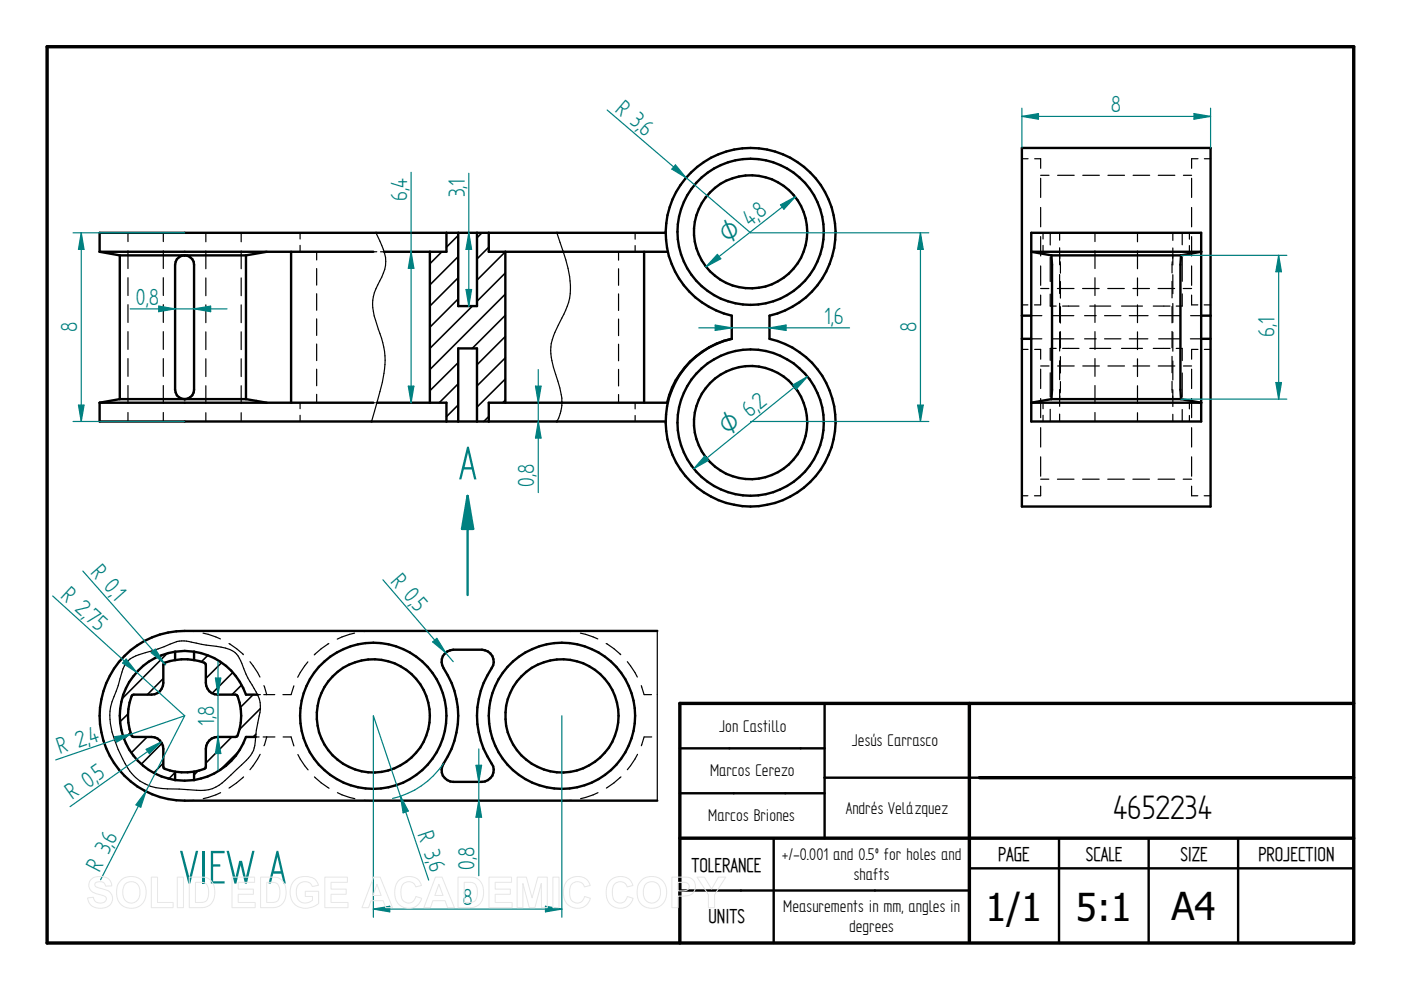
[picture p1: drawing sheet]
<svg xmlns="http://www.w3.org/2000/svg" width="297mm" height="210mm" viewBox="0 0 297 210" stroke-linecap="round" stroke-linejoin="round" font-family="sans-serif">
<path d="M10 9.9h277v190h-277zM205.5 149.1v50.5M287 149.1h-142.9v50.8M144.1 177.7h142.9M207.6 164.9h79.4" fill="none" stroke="#000" stroke-width=".72"/>
<g fill="none" stroke="#000" stroke-width=".51">
<path d="M146.5 36.6a18 18 0 0 1 28.4 4.1 18 18 0 0 1-11.8 26.2v4.9a18 18 0 0 1 10.9 27.7 18 18 0 0 1-29.7 0 18 18 0 0 1 10.8-27.7v-4.9a18 18 0 0 1-8.6-30.3zM216.7 31.4h40v76h-40zM21.1 53.4h58.1M21.1 53.4l4.3 .7M25.4 54.1v30.5M25.4 54.1h26.8M37.5 54.9a2.02 2.02 0 0 1 2.3-.7 2.02 2.02 0 0 1 1.3 1.9v26.5a2.01 2.01 0 0 1-2 2 2.01 2.01 0 0 1-2-2v-26.5zM52.2 54.1v30.5M56.6 53.4l-4.4 .7M61.7 53.4v32M91.1 53.4v32M94.7 49.4v4h-13.3"/>
<path d="M97.2 49.4v15.5h3.9v-15.5M103.6 49.4v4h38M107.1 53.4v32M136.6 53.4v32M141.1 49.4h-120v4M218.6 49.4h36.1v40h-36.1zM222.9 54.1l.2 2v26.5l-.2 2M222.9 54.1l-4.3-.7h36.1l-4.3 .7M222.9 54.1h27.5M250.4 54.1l-.1 2v26.5l.1 2M155.1 71.8a18.1 18.1 0 0 0-13.7 13.6h-37.8v4M216.7 71.8h1.9"/>
<path d="M216.7 66.9h1.9M254.7 71.8h2M254.7 66.9h2M21.1 85.4v4h120M21.1 85.4h58.1M25.4 84.6h26.8M25.4 84.6l-4.3 .8M52.2 84.6l4.4 .8M79.9 85.4h14.8v4M97.2 89.4v-15.5h3.9v15.5M222.9 84.6l-4.3 .8h36.1l-4.3-.8M222.9 84.6h27.5"/>
<path d="M144.1 158.7h30.7M174.8 149.1v28.6M144.1 168.2h30.7M164 177.7v22.2M207.6 164.9h-32.8M224.5 177.7v22.2M243.5 177.7v22.2M262.5 177.7v22.2M144.1 188.8h61.4M205.5 184.1h81.5"/>
<circle cx="159.1" cy="49.1" r="12"/>
<circle cx="159.2" cy="49.1" r="15.5"/>
<circle cx="159.1" cy="89.6" r="12"/>
<circle cx="159.2" cy="89.6" r="15.5"/>
</g>
<g fill="none" stroke="#000" stroke-width=".34">
<path d="M93.7 53.4l-2.6 2.5M97.2 49.9l-2.5 2.5M97.2 54.4l-6.1 6M97.2 58.9l-6.1 6M102.2 49.4l-1.1 1M103.6 52.4l-2.5 2.5M107.1 53.4l-6 6M107.1 57.9l-6 6M97.2 63.4l-6.1 6M97.2 76.9l-6.1 5.9M100.2 64.9l-9.1 9M107.1 75.9l-6 5.9"/>
<path d="M107.1 62.4l-16 16M107.1 66.8l-7 7.1M107.1 71.3l-6 6M97.2 85.9l-2.5 2.4M97.2 81.4l-4.1 4M103.6 88.3l-1 1.1M107.1 84.8l-.5 .6M107.1 80.3l-6 6"/>
</g>
<g fill="none" stroke="#000" stroke-width=".25">
<path d="M216.7 33.7h1.3M219.4 33.7h1.2v2M220.6 37.8v4.1M220.6 37.2h1.8M224.2 37.2h3.6M229.6 37.2h3.5M234.9 37.2h3.5M240.2 37.2h3.6M245.6 37.2h3.5M250.9 37.2h1.7M252.6 37.8v4.1M254 33.7h-1.4v2"/>
<path d="M255.4 33.7h1.3M27.1 49.4v1.8M27.1 53.2v3.7M27.1 58.9v3.8M34.6 49.4v1.8M34.6 53.2v3.7M34.6 58.9v3.8M39.1 54.1h.1M39.3 54.1h.1M43.6 49.4v1.9M43.6 53.2v3.8M43.6 58.9v3.8"/>
<path d="M51.1 49.4v1.9M51.1 53.2v3.8M51.1 58.9v3.8M63.6 49.4v1.3M63.6 52v1.4M67.1 53.4v1.7M67.1 56.9v3.6M79.2 53.4h.7M79.7 49.4l.4 .8a9.7 9.7 0 0 1 1.5 6.9l-1.1 2.5a9 9 0 0 0-.9 8.3l.6 1.9a16.8 16.8 0 0 1 .9 11.3l-2.3 8.3M80.7 53.4h.7M118.1 49.4l.6 2a27.7 27.7 0 0 1 2.2 10 12 12 0 0 1-1.8 6l-.7 1.6a10.2 10.2 0 0 0-1.1 8.9l1 2.9a9.8 9.8 0 0 1 .1 7.8l-.3 .8M131.1 53.4v1.8"/>
<path d="M131.1 57v3.5M134.7 49.4v1.3M134.7 52.1v1.3M220.6 44v4.1M220.6 50.2v4.1M220.6 56.4v4.1M221.1 49.4v1.3M221.1 52v1.4M222.7 49.4v2.5M222.7 54.6v5.1M224.7 49.4v1.5M224.7 52.5v3.6"/>
<path d="M224.7 58.2v4M224.7 54.1v.7M224.8 55.5v2.4M224.8 59.7v3.5M232.2 49.4v1.8M232.2 53.2v3.7M232.2 58.9v3.8M241.2 49.4v1.9M241.2 53.2v3.8M241.2 58.9v3.8M248.5 59.6v3.6M248.5 55.5v2.4"/>
<path d="M248.7 49.4v1.6M248.7 52.6v3.6M248.7 58.3v4M248.7 54.1l-.1 .7M250.7 49.4v2.5M250.7 54.5v5.1M252.2 49.4v1.3M252.2 52.1v1.3M252.6 44v4.1M252.6 50.2v4.1M252.6 56.4v4.1M27.1 64.6v3.8"/>
<path d="M27.1 70.3v3.8M27.1 76v3.8M34.6 64.6v3.8M34.6 70.3v3.8M34.6 76v3.8M43.6 64.6v3.8M43.6 70.4v3.7M43.6 76.1v3.7M51.1 64.6v3.8M51.1 70.4v3.7M51.1 76.1v3.7M67.1 62.3v3.5"/>
<path d="M67.1 67.6v3.5M67.1 72.9v3.6M67.1 78.3v3.5M131.1 62.3v3.5M131.1 67.6v3.6M131.1 73v3.5M131.1 78.3v3.5M216.7 74.1h1.3M216.7 64.6h1.2M218.6 71.8h2.3M218.6 66.9h2.3M219.4 74.1h1.2v2.1"/>
<path d="M220.6 62.6v2h-1.3M220.6 61.2h1.8M220.6 77.6h1.8M220.6 78.3v4.1M222.7 79v5.2M222.7 62.4v2.5h1.2M223.2 71.8h4.5M223.2 66.9h4.5M223.9 73.9h-1.2v2.5M224.2 61.2h3.5M224.2 77.6h3.6M224.7 64.3v4"/>
<path d="M224.7 70.4v4M224.7 76.5v4M224.8 65v3.5M224.8 70.3v3.5M224.8 75.6v3.5M225.3 73.9h3.5M225.3 64.9h3.5M229.5 61.2h3.5M229.6 77.6h3.5M230 71.8h2.4M230 66.9h2.4M231.1 73.9h4.4"/>
<path d="M231.1 64.9h4.4M232.2 64.6v3.8M232.2 70.3v3.8M232.2 76v3.8M234.2 71.8h3.5M234.2 66.9h3.5M234.9 61.2h3.5M234.9 77.6h3.5M237.8 73.9h4.4M237.8 64.9h4.4M239.4 71.8h4M239.4 66.9h4"/>
<path d="M240.2 61.2h3.5M240.2 77.6h3.6M241.2 64.6v3.8M241.2 70.4v3.7M241.2 76.1v3.7M244.5 73.9h3.6M244.5 64.9h3.6M245.5 61.2h3.5M245.6 77.6h3.5M245.7 71.8h4.4M245.7 66.9h4.4M248.5 65v3.5"/>
<path d="M248.5 70.3v3.4M248.5 75.6v3.4M248.7 64.3v4.1M248.7 70.4v4.1M248.7 76.5v4.1M249.4 73.9h1.3v2.6M250.7 62.3v2.6h-1.3M250.7 79.1v5.1M250.9 61.2h1.7M250.9 77.6h1.7M252.4 71.8h2.3M252.4 66.9h2.3"/>
<path d="M252.6 62.6v2h1.4M252.6 78.3v4.1M254 74.1h-1.4v2.1M255.3 64.6h1.4M255.4 74.1h1.3M27.1 81.7v3.8M27.1 87.5v1.9M34.6 81.7v3.8M34.6 87.5v1.9M38.9 84.6h.1M39.2 84.6h.1M43.6 81.8v3.8"/>
<path d="M43.6 87.5v1.9M51.1 81.8v3.8M51.1 87.5v1.9M63.6 85.4v1.3M63.6 88.1v1.3M67.1 83.6v1.8M79.2 85.4h.2M79.7 85.4h.2M131.1 83.7v1.7M134.7 85.4v1.3M134.7 88.1v1.3M220.6 84.5v4.1"/>
<path d="M220.6 90.7v4.1M220.6 96.9v4.1M221.1 85.4v1.3M221.1 88.1v1.3M222.7 86.8v2.6M224.7 82.6v3.5M224.7 87.8v1.6M224.7 83.9v.7M224.8 80.9v2.4M232.2 81.7v3.8M232.2 87.5v1.9M241.2 81.8v3.8"/>
<path d="M241.2 87.5v1.9M248.5 80.9v2.4M248.6 83.9l.1 .7M248.7 82.6v3.6M248.7 87.8v1.6M250.7 86.8v2.6M252.2 85.4v1.3M252.2 88.1v1.3M252.6 84.5v4.1M252.6 90.7v4.1M252.6 96.9v4.1M216.7 105.1h1.2"/>
<path d="M220.6 101.6h1.8M220.6 103.1v2h-1.3M224.2 101.6h3.5M229.5 101.6h3.5M234.9 101.6h3.5M240.2 101.6h3.5M245.5 101.6h3.5M250.9 101.6h1.7M252.6 103.1v2h1.4M255.3 105.1h1.4"/>
</g>
<path d="M152.1 53.9l.7 1-3.1 1.7zM168.6 41.7l-18.9 14.9" fill="none" stroke="#008080" stroke-width=".25"/>
<path d="M152.1 53.9l.7 1-3.1 1.7z" fill="#008080"/>
<path d="M165.5 43.4l3.1-1.7-2.4 2.7z" fill="none" stroke="#008080" stroke-width=".25"/>
<path d="M165.5 43.4l3.1-1.7-2.4 2.7z" fill="#008080"/>
<path d="M171.2 79.8l-24.1 19.6M149.4 96.7l.8 .9-3.1 1.8z" fill="none" stroke="#008080" stroke-width=".25"/>
<path d="M149.4 96.7l.8 .9-3.1 1.8z" fill="#008080"/>
<path d="M168.1 81.6l3.1-1.8-2.4 2.7z" fill="none" stroke="#008080" stroke-width=".25"/>
<path d="M168.1 81.6l3.1-1.8-2.4 2.7z" fill="#008080"/>
<path d="M128.7 23.3l30.4 26.1M143.2 35l2.3 2.7-3.1-1.8z" fill="none" stroke="#008080" stroke-width=".25"/>
<path d="M143.2 35l2.3 2.7-3.1-1.8z" fill="#008080"/>
<path d="M15.5 49.4h23.7M15.5 89.4h23.7M16.6 85.9h1.2l-.6 3.5z" fill="none" stroke="#008080" stroke-width=".25"/>
<path d="M16.6 85.9h1.2l-.6 3.5z" fill="#008080"/>
<path d="M17.2 49.4l.6 3.5h-1.2z" fill="none" stroke="#008080" stroke-width=".25"/>
<path d="M17.2 49.4l.6 3.5h-1.2z" fill="#008080"/>
<path d="M17.2 49.4v40M41.1 65.5l3.6-.6v1.2z" fill="none" stroke="#008080" stroke-width=".25"/>
<path d="M41.1 65.5l3.6-.6v1.2z" fill="#008080"/>
<path d="M33.7 64.9l3.4 .6-3.4 .6z" fill="none" stroke="#008080" stroke-width=".25"/>
<path d="M33.7 64.9l3.4 .6-3.4 .6z" fill="#008080"/>
<path d="M27.6 65.5h20.5M151.6 68.9l3.5 .6-3.5 .6z" fill="none" stroke="#008080" stroke-width=".25"/>
<path d="M151.6 68.9l3.5 .6-3.5 .6z" fill="#008080"/>
<path d="M163.1 69.5l3.6-.6v1.2z" fill="none" stroke="#008080" stroke-width=".25"/>
<path d="M163.1 69.5l3.6-.6v1.2z" fill="#008080"/>
<path d="M216.7 22.9v8.5M253.2 24.1l3.5 .6-3.5 .6zM256.7 22.9v8.5M148.2 69.5h31.9" fill="none" stroke="#008080" stroke-width=".25"/>
<path d="M253.2 24.1l3.5 .6-3.5 .6z" fill="#008080"/>
<path d="M216.7 24.7l3.5-.6v1.2z" fill="none" stroke="#008080" stroke-width=".25"/>
<path d="M216.7 24.7l3.5-.6v1.2z" fill="#008080"/>
<path d="M216.7 24.7h40" fill="none" stroke="#008080" stroke-width=".25"/>
<path d="M99.1 105.2v21" fill="none" stroke="#008080" stroke-width=".51"/>
<path d="M99.1 105.2l1.2 6.9h-2.3z" fill="#008080"/>
<path d="M99.1 105.2l1.2 6.9h-2.3z" fill="none" stroke="#008080" stroke-width=".51"/>
<g fill="none" stroke="#000" stroke-width=".34">
<path d="M35.5 138.5l-9.6 9.6M44.1 138.9l-1.4 1.4M27.2 151.3l-1.8 1.7M27.7 155.3l-1.4 1.4M31.2 156.3l-3.3 3.3M34.3 157.6l-4.3 4.4M34.6 143.8l-3.4 3.5M47 140.5l-3.4 3.3M49.1 156.3l-5.5 5.5M49.4 142.6l-4.4 4.4M50.6 159.3l-4 4M51.2 145.2l-2 2.1"/>
<path d="M53.7 147.3l-2.7 2.6M54.3 155.7l-.7 .6M55.2 150.2l-4.4 4.4M34.6 161.8l-2 2.1M37.1 163.8l-1.3 1.3M42 163.4l-.9 .9"/>
</g>
<g fill="none" stroke="#000" stroke-width=".51">
<path d="M37.1 140l-1.1 .2-1.3 .5-.1 4.1a2.46 2.46 0 0 1-2.5 2.5l-4 .1a10.9 10.9 0 0 0 0 8.8l4 .1a2.53 2.53 0 0 1 2.5 2.5l.1 4.1 2.4 .7M37.1 138.2v1.8M37.1 138.2a13.8 13.8 0 0 0-11.7 13.6 13.8 13.8 0 0 0 11.7 13.6M37.1 140l1.4-.2 2.6 .2M41.1 138.2l-1.9-.2-2.1 .2M41.1 138.2a13.7 13.7 0 0 1 11.1 9.1h2.4M41.1 140l1.1 .2 1.4 .5v4.1a2.46 2.46 0 0 0 2.5 2.5l4.1 .1a10.9 10.9 0 0 1 0 8.8l-4.1 .1a2.53 2.53 0 0 0-2.5 2.5v4.1l-2.5 .7M41.1 138.2v1.8M94.3 138.6l.5-.5 1.3-.3h6.1a2.51 2.51 0 0 1 2 3.9 18.2 18.2 0 0 0 .4 20.8 2.5 2.5 0 0 1-2.4 3.3h-6.1a2.47 2.47 0 0 1-2-3.9 18 18 0 0 0 0-20.2 2.53 2.53 0 0 1 .2-3.1zM139.4 133.8h-100.2a18 18 0 0 0-18.1 18 18 18 0 0 0 18.1 18h100.2M54.2 156.3h-2a13.9 13.9 0 0 1-11.1 9.1M37.1 163.6v1.8"/>
<path d="M37.1 165.4l2.1 .1 1.9-.1M41.1 163.6v1.8M41.1 163.6l-2.6 .1-1.4-.1"/>
<circle cx="79.1" cy="151.8" r="12"/>
<circle cx="79.2" cy="151.8" r="15.5"/>
<circle cx="119.1" cy="151.8" r="12"/>
<circle cx="119.2" cy="151.8" r="15.5"/>
</g>
<g fill="none" stroke="#000" stroke-width=".25">
<path d="M39.2 133.8l1.9 .1M43 134.2l1.2 .3 2.5 1M48.6 136.4l1.6 1.1 1.4 1.3M69.7 136.4l-1.6 1.1-1.5 1.4M75.2 134.2l-2.7 .8-1 .5M79.2 133.8l-2 .1M119.1 133.8l2 .1M123.1 134.2l1.1 .3 2.5 1M128.5 136.4l1.7 1.1 1.4 1.3M139.4 133.8v36M27.1 140.1l1.7-1a64.1 64.1 0 0 0 8.7-3.1 10.5 10.5 0 0 1 5.2 .6l4.2 .6a4.7 4.7 0 0 1 4.4 3.4 38.4 38.4 0 0 0 3.4 6.9 6.3 6.3 0 0 1 .2 4.3l-.5 3-.3 2.3a6.5 6.5 0 0 1-2.9 5.1l-2.3 2.1a8.7 8.7 0 0 1-5.5 3.3l-5.4-.3a15.6 15.6 0 0 1-7.2-1.1 10.1 10.1 0 0 1-4.8-5.3 18.8 18.8 0 0 1-2.7-10.1 13.3 13.3 0 0 1 1.3-4.2l.8-2.7a7.9 7.9 0 0 1 1.7-3.8zM52.2 156.3h.6"/>
<path d="M52.2 147.3h.8M53 140.3l2.1 3.3M53.5 156.3h1.4M53.8 147.3h1.4M55.2 159.9l-2.2 3.3M55.8 156.3h2.5M55.9 147.3h2.3M56 145.4l.6 1.9M56.6 156.3l-.6 1.8M60 156.3h1.7l.6 1.9M62.3 145.4l-.6 1.9h-1.7M63.2 160l.5 1 1.6 2.2"/>
<path d="M65.3 140.3l-2.2 3.3M133 140.3l2.1 3.3M135.2 159.9l-2.2 3.3M136 145.4l.6 1.9h1.5M138.2 156.3h-1.6l-.6 1.8M41.1 169.7l-1.9 .1M46.8 168.1l-1 .4-2.7 .8M51.6 164.7l-3 2.4M66.7 164.7l1.4 1.3 1.7 1.1M71.5 168.1l1 .4 2.7 .8M77.2 169.7l2 .1M121.1 169.7l-2 .1"/>
<path d="M126.8 168.1l-1 .4-2.7 .8M131.7 164.7l-3.1 2.4"/>
</g>
<path d="M11.2 126.4l28 25.4M26.8 139.7l2.2 2.8-3-1.9z" fill="none" stroke="#008080" stroke-width=".25"/>
<path d="M26.8 139.7l2.2 2.8-3-1.9z" fill="#008080"/>
<path d="M81.2 122.9l14.9 17.4M91.7 136.1l.9-.8 1.9 3.1z" fill="none" stroke="#008080" stroke-width=".25"/>
<path d="M91.7 136.1l.9-.8 1.9 3.1z" fill="#008080"/>
<path d="M46.2 156.3l.6 3.5h-1.1z" fill="none" stroke="#008080" stroke-width=".25"/>
<path d="M46.2 156.3l.6 3.5h-1.1z" fill="#008080"/>
<path d="M45.7 143.8h1.1l-.6 3.5z" fill="none" stroke="#008080" stroke-width=".25"/>
<path d="M45.7 143.8h1.1l-.6 3.5z" fill="#008080"/>
<path d="M17.6 121.1l17.5 19.9M32 138.4l.9-.8 1.9 3zM46.2 140.3v23" fill="none" stroke="#008080" stroke-width=".25"/>
<path d="M32 138.4l.9-.8 1.9 3z" fill="#008080"/>
<path d="M24.3 156.2l3.5-.5-3.1 1.7zM39.2 151.8l-27.4 9.3" fill="none" stroke="#008080" stroke-width=".25"/>
<path d="M24.3 156.2l3.5-.5-3.1 1.7z" fill="#008080"/>
<path d="M31 158.9l3.2-1.6-2.5 2.5zM34.2 157.3l-19.3 13.7" fill="none" stroke="#008080" stroke-width=".25"/>
<path d="M31 158.9l3.2-1.6-2.5 2.5z" fill="#008080"/>
<path d="M79.2 151.8l11.7 34.8M84.9 168.8l1.7 3.2-1.1 .3zM94.1 161.9a18 18 0 0 1-10.9 7.4" fill="none" stroke="#008080" stroke-width=".25"/>
<path d="M84.9 168.8l1.7 3.2-1.1 .3z" fill="#008080"/>
<path d="M114.1 89.4l.6 3.5h-1.2z" fill="none" stroke="#008080" stroke-width=".25"/>
<path d="M114.1 89.4l.6 3.5h-1.2z" fill="#008080"/>
<path d="M113.5 81.9h1.2l-.6 3.5z" fill="none" stroke="#008080" stroke-width=".25"/>
<path d="M113.5 81.9h1.2l-.6 3.5z" fill="#008080"/>
<path d="M114.1 78.4v26M86.6 81.9h1.2l-.6 3.5z" fill="none" stroke="#008080" stroke-width=".25"/>
<path d="M86.6 81.9h1.2l-.6 3.5z" fill="#008080"/>
<path d="M87.2 53.4l.6 3.5h-1.2z" fill="none" stroke="#008080" stroke-width=".25"/>
<path d="M87.2 53.4l.6 3.5h-1.2z" fill="#008080"/>
<path d="M87.2 36.5v48.9M98.8 61.4h1.2l-.6 3.5z" fill="none" stroke="#008080" stroke-width=".25"/>
<path d="M98.8 61.4h1.2l-.6 3.5z" fill="#008080"/>
<path d="M99.4 49.4l.6 3.5h-1.2z" fill="none" stroke="#008080" stroke-width=".25"/>
<path d="M99.4 49.4l.6 3.5h-1.2z" fill="#008080"/>
<path d="M99.4 36.7v28.2M250.4 54.1h22.4M250.4 84.6h22.4M270.5 81.1h1.2l-.6 3.5z" fill="none" stroke="#008080" stroke-width=".25"/>
<path d="M270.5 81.1h1.2l-.6 3.5z" fill="#008080"/>
<path d="M271.1 54.1l.6 3.5h-1.2z" fill="none" stroke="#008080" stroke-width=".25"/>
<path d="M271.1 54.1l.6 3.5h-1.2z" fill="#008080"/>
<path d="M159.1 49.4h37.8M195.2 49.4l.5 3.5h-1.1zM271.1 54.1v30.5M159.1 89.4h37.8" fill="none" stroke="#008080" stroke-width=".25"/>
<path d="M195.2 49.4l.5 3.5h-1.1z" fill="#008080"/>
<path d="M194.6 85.9h1.1l-.5 3.5z" fill="none" stroke="#008080" stroke-width=".25"/>
<path d="M194.6 85.9h1.1l-.5 3.5z" fill="#008080"/>
<path d="M195.2 49.4v40M79.2 151.8v42.7M119.1 151.8v42.7M79.2 192.7l3.4-.5v1.1z" fill="none" stroke="#008080" stroke-width=".25"/>
<path d="M79.2 192.7l3.4-.5v1.1z" fill="#008080"/>
<path d="M115.7 192.2l3.4 .5-3.4 .6z" fill="none" stroke="#008080" stroke-width=".25"/>
<path d="M115.7 192.2l3.4 .5-3.4 .6z" fill="#008080"/>
<path d="M101.5 169.8l.6 3.5h-1.2zM79.2 192.7h39.9" fill="none" stroke="#008080" stroke-width=".25"/>
<path d="M101.5 169.8l.6 3.5h-1.2z" fill="#008080"/>
<path d="M100.9 162.3h1.2l-.6 3.5z" fill="none" stroke="#008080" stroke-width=".25"/>
<path d="M100.9 162.3h1.2l-.6 3.5z" fill="#008080"/>
<path d="M39.2 151.8l-17.9 34.7M101.5 158.8v26.9M30.9 167.8l-1.1 3.4-1-.6z" fill="none" stroke="#008080" stroke-width=".25"/>
<path d="M30.9 167.8l-1.1 3.4-1-.6z" fill="#008080"/>
<g fill="none" stroke="#e6e6e6" stroke-width=".21">
<path d="M19.3 186.5a3.1 3.1 0 0 1 4 .2l.4 1.1-1.3 .1a1.28 1.28 0 0 0-1-1 1.28 1.28 0 0 0-1.3 .5v.4a5.6 5.6 0 0 0 2.5 .9 1.98 1.98 0 0 1 1.2 2.4 1.98 1.98 0 0 1-2.2 1.5 2.48 2.48 0 0 1-3-2.2l1.2-.2a1.44 1.44 0 0 0 1.3 1.3 1.44 1.44 0 0 0 1.5-.9 1.18 1.18 0 0 0-1.4-.9 2.36 2.36 0 0 1-2.4-2l.1-.7zM25.8 186.5a3.3 3.3 0 0 1 3.9-.1 3.3 3.3 0 0 1 1.2 3.8 3.2 3.2 0 0 1-3.8 2.3 3.2 3.2 0 0 1-2.4-3.8 3 3 0 0 1 1.1-2.2zM26.5 187.5a1.87 1.87 0 0 1 2.2-.4 1.87 1.87 0 0 1 1 2.1 1.87 1.87 0 0 1-1.8 2.3 1.87 1.87 0 0 1-1.9-2.3l.1-.8zM32.1 186h1.3v5.3h3.3v1.1h-4.6zM37.6 186h1.3v6.4h-1.3zM40.1 186h2.4a2.79 2.79 0 0 1 3 3.3 2.79 2.79 0 0 1-2.9 3.1h-2.5zM41.4 187.1a2.64 2.64 0 0 1 2.5 .5 3.3 3.3 0 0 1-.3 3.5l-.8 .2h-1.4zM49.2 186h4.8v1.1h-3.5v1.4h3.2v1.1h-3.2v1.7h3.6v1.1h-4.9zM55.2 186h2.4a2.79 2.79 0 0 1 3.1 3.3 2.79 2.79 0 0 1-3 3.1h-2.5zM56.6 187.1a2.64 2.64 0 0 1 2.4 .5 3.3 3.3 0 0 1-.3 3.5l-.8 .2h-1.3zM62.3 186.8a3.6 3.6 0 0 1 4.6-.2l.6 1.1-1.3 .3a1.8 1.8 0 0 0-2.2-1 1.8 1.8 0 0 0-1.2 2.1 2.01 2.01 0 0 0 1.1 2.2 2.01 2.01 0 0 0 2.3-.4v-.8h-1.5v-1.1h2.9v2.6a3.8 3.8 0 0 1-5.5-.3 4 4 0 0 1 .2-4.5zM68.9 186h4.8v1.1h-3.5v1.4h3.2v1.1h-3.2v1.7h3.6v1.1h-4.9z"/>
<path d="M79.2 186h1.4l2.6 6.4h-1.4l-.6-1.4h-2.5l-.6 1.4h-1.4zM79.9 187.5l.9 2.4h-1.7zM84.5 186.7a2.87 2.87 0 0 1 4.9 1l-1.3 .3a1.6 1.6 0 0 0-1.8-1 1.6 1.6 0 0 0-1.3 1.7 2.19 2.19 0 0 0 1.3 2.7 1.55 1.55 0 0 0 1.9-1.3l1.2 .4a2.93 2.93 0 0 1-3.4 2 2.93 2.93 0 0 1-2.3-3.3v-.6a3.2 3.2 0 0 1 .8-1.9zM92.3 186h1.4l2.6 6.4h-1.4l-.5-1.4h-2.6l-.5 1.4h-1.4zM93 187.5l.9 2.4h-1.7zM97.1 186h2.4a2.79 2.79 0 0 1 3 3.3 2.79 2.79 0 0 1-2.9 3.1h-2.5zM98.4 187.1a2.64 2.64 0 0 1 2.4 .5 3.3 3.3 0 0 1-.2 3.5l-.9 .2h-1.3zM103.7 186h4.8v1.1h-3.5v1.4h3.2v1.1h-3.2v1.7h3.6v1.1h-4.9zM109.6 186h2l1.2 4.4 1.2-4.4h2v6.4h-1.2v-5.1l-1.4 5.1h-1.2l-1.3-5.1v5.1h-1.3zM117.2 186h1.3v6.4h-1.3zM120.3 186.7a2.87 2.87 0 0 1 4.8 1l-1.2 .3a1.6 1.6 0 0 0-1.9-1 1.6 1.6 0 0 0-1.2 1.7 2.19 2.19 0 0 0 1.3 2.7 1.55 1.55 0 0 0 1.8-1.3l1.3 .4a2.93 2.93 0 0 1-3.5 2 2.93 2.93 0 0 1-2.2-3.3v-.6a3.2 3.2 0 0 1 .8-1.9zM129.3 186.7a2.87 2.87 0 0 1 4.9 1l-1.2 .3a1.6 1.6 0 0 0-1.9-1 1.6 1.6 0 0 0-1.3 1.7 2.19 2.19 0 0 0 1.3 2.7 1.55 1.55 0 0 0 1.9-1.3l1.2 .4a2.93 2.93 0 0 1-3.4 2 2.93 2.93 0 0 1-2.3-3.3l.1-.6a3.2 3.2 0 0 1 .7-1.9z"/>
<path d="M136.2 186.5a3.3 3.3 0 0 1 3.9-.1 3.3 3.3 0 0 1 1.1 3.8 3.2 3.2 0 0 1-3.7 2.3 3.2 3.2 0 0 1-2.4-3.8 3 3 0 0 1 1.1-2.2zM136.9 187.5a1.87 1.87 0 0 1 2.2-.4 1.87 1.87 0 0 1 .9 2.1 1.87 1.87 0 0 1-1.8 2.3 1.87 1.87 0 0 1-1.8-2.3l.1-.8zM142.4 186h2.1a2.5 2.5 0 0 1 2.7 1 2.08 2.08 0 0 1-.1 2.2 2.08 2.08 0 0 1-2.1 .8h-1.2v2.4h-1.4zM143.8 187.1h.6a1.28 1.28 0 0 1 1.7 .9 1.22 1.22 0 0 1-1.6 .9h-.7zM147.8 186h1.5l1.6 2.5 1.4-2.5h1.6l-2.4 3.7v2.7h-1.3v-2.7z"/>
</g>
<g font-size="11.3" fill="#008080">
<text x="97.2" y="101.6">A</text>
<text x="38.1" y="187.3">VIEW A</text>
</g>
<g font-size="8.1">
<text x="236" y="173.7">4652234</text>
<text x="208.9" y="195.3">1/1</text>
<text x="228.1" y="195.3">5:1</text>
<text x="248.4" y="195.1">A4</text>
</g>
<g font-size="5.6" fill="#008080">
<text x="130.2" y="23.5" transform="rotate(40 130.2 23.5)">R 3,</text>
<text x="235.5" y="23.8">8</text>
<text x="135.3" y="27.8" transform="rotate(40 135.3 27.8)">6</text>
<text x="98.5" y="41.9" transform="rotate(-90 98.5 41.9)">3,1</text>
<text x="86.3" y="42.6" transform="rotate(-90 86.3 42.6)">6,4</text>
<text x="161.2" y="46.5" transform="rotate(-38 161.2 46.5)">8</text>
<text x="28.8" y="64.6">0,8</text>
<text x="16.3" y="70.5" transform="rotate(-90 16.3 70.5)">8</text>
<text x="174.7" y="68.6">1,6</text>
<text x="194.3" y="70.5" transform="rotate(-90 194.3 70.5)">8</text>
<text x="270.2" y="71.5" transform="rotate(-90 270.2 71.5)">6,1</text>
<text x="161.2" y="86.8" transform="rotate(-39 161.2 86.8)">2</text>
<text x="113.2" y="103.2" transform="rotate(-90 113.2 103.2)">0,8</text>
<text x="19" y="121.4" transform="rotate(49 19 121.4)">R 0,</text>
<text x="82.6" y="123.3" transform="rotate(49 82.6 123.3)">R 0,</text>
<text x="12.7" y="126.5" transform="rotate(42 12.7 126.5)">R 2,</text>
<text x="17.8" y="131.2" transform="rotate(42 17.8 131.2)">75</text>
<text x="23.6" y="126.6" transform="rotate(49 23.6 126.6)">1</text>
<text x="87.1" y="128.5" transform="rotate(49 87.1 128.5)">5</text>
<text x="45.4" y="153.9" transform="rotate(-90 45.4 153.9)">1,8</text>
<text x="12.7" y="159.9" transform="rotate(-19 12.7 159.9)">R 2,</text>
<text x="19.3" y="157.6" transform="rotate(-19 19.3 157.6)">4</text>
<text x="21" y="165.7" transform="rotate(-35 21 165.7)">5</text>
<text x="15.3" y="169.6" transform="rotate(-35 15.3 169.6)">R 0,</text>
<text x="24.2" y="179.1" transform="rotate(-63 24.2 179.1)">6</text>
<text x="88.5" y="176.8" transform="rotate(71 88.5 176.8)">R 3,</text>
<text x="21.1" y="185" transform="rotate(-63 21.1 185)">R 3,</text>
<text x="90.7" y="183.1" transform="rotate(71 90.7 183.1)">6</text>
<text x="100.6" y="184.4" transform="rotate(-90 100.6 184.4)">0,8</text>
<text x="98" y="191.9">8</text>
</g>
<g font-size="5.4" fill="#008080">
<text x="154.3" y="51.8" transform="rotate(-38 154.3 51.8)">O 4,</text>
<text x="154.3" y="92.4" transform="rotate(-39 154.3 92.4)">O 6,</text>
</g>
<g font-size="4.8">
<text x="146.6" y="184.8">TOLERANCE</text>
<text x="211.6" y="182.5">PAGE</text>
<text x="230.2" y="182.5">SCALE</text>
<text x="250.3" y="182.5">SIZE</text>
<text x="266.8" y="182.5">PROJECTION</text>
<text x="150.2" y="195.8">UNITS</text>
</g>
<g font-size="4.1">
<text x="152.5" y="155.1">Jon Castillo</text>
<text x="180.6" y="158.2">Jesús Carrasco</text>
<text x="150.5" y="164.5">Marcos Cerezo</text>
<text x="179.3" y="172.6">Andrés Velázquez</text>
<text x="150.2" y="174.1">Marcos Briones</text>
<text x="165.8" y="182.4">+/-0.001 and 0.5º for holes and</text>
<text x="181" y="186.6">shafts</text>
<text x="166.1" y="193.5">Measurements in mm, angles in</text>
<text x="180" y="197.6">degrees</text>
</g>
</svg>
